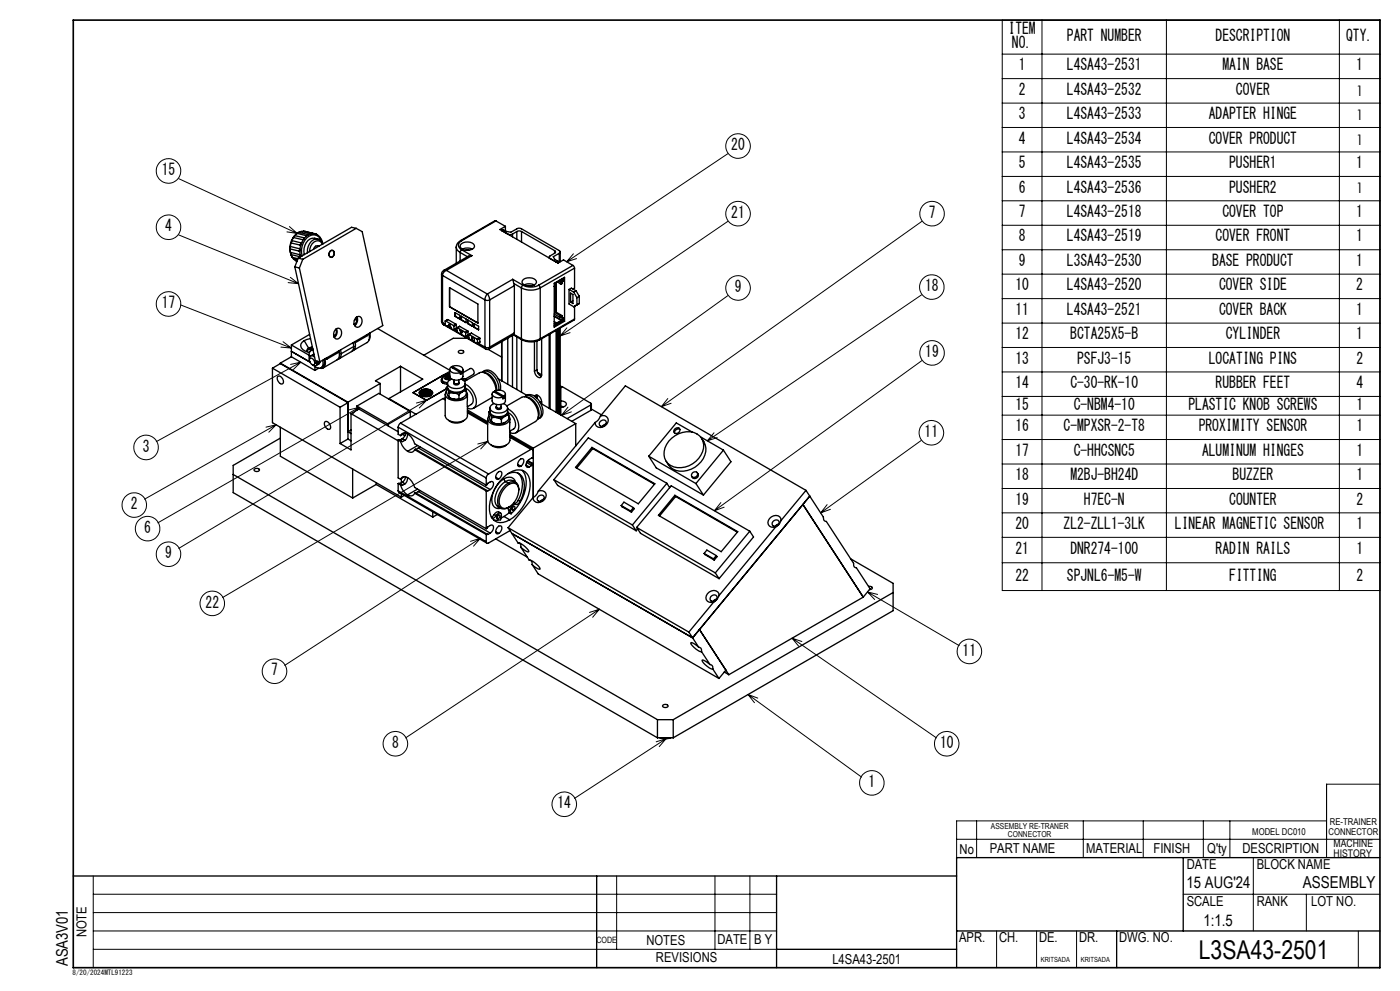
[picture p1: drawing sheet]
<svg xmlns="http://www.w3.org/2000/svg" width="420mm" height="297mm" viewBox="0 0 420 297" stroke-linecap="round" stroke-linejoin="round" font-family="sans-serif">
<g fill="none" stroke="#000" stroke-width=".3">
<path d="M300.7 6h113.3v171h-113.3zM300.7 16.2h113.3M312.6 6v171M349.9 6v171M401.8 6v171M300.7 23.6h113.3M300.7 30.9h113.3M300.7 38.2h113.3M53.6 53.5l35.6 16.5M218.3 46.1l-48.3 32.4M300.7 45.5h113.3M300.7 52.9h113.3"/>
<path d="M53.6 70.4l35.9 14.6M86.1 69.5l3.1 .5M86.8 67.9l2.4 2.1M172 76.1l-2 2.4M173 77.5l-3 1M218.3 66.4l-50.2 34.3M276.5 66.4l-78.1 55.5M300.7 60.2h113.3M300.7 67.5h113.3M300.7 74.9h113.3M54.2 91.4l33.2 12.9M86.4 84.7l3.1 .3"/>
<path d="M87.1 83.1l2.4 1.9M170.1 98.2l-2 2.5M171 99.7l-2.9 1M218.3 88.6l-49.8 35.9M276.5 88.4l-64.3 43.7M300.7 82.2h113.3M300.7 89.5h113.3M300.7 96.8h113.3M84.3 104l3.1 .3M84.9 102.4l2.5 1.9M90.2 108.5l-43.3 23.9M90.2 108.5l-2.2 2.2"/>
<path d="M90.2 108.5l-3 .7M128 120l-74.4 44.4M128 120l-2.2 2.3M128 120l-3.1 .8M200.3 119.4l-1.9 2.5M276.5 108.1l-62.2 45M300.7 104.1h113.3M300.7 111.5h113.3M300.7 118.8h113.3M82.8 127.3l-39.4 22.3M82.8 127.3l-2.2 2.2M82.8 127.3l-3 .7"/>
<path d="M107.7 122.1l-60.4 34.6M107.7 122.1l-2.1 2.2M107.7 122.1l-3 .7M146.3 132.3l-79.6 46.8M146.3 132.3l-2.1 2.2M146.3 132.3l-3 .8M170.4 122l-1.9 2.5M171.4 123.4l-2.9 1.1M201.3 120.9l-2.9 1M214.2 129.7l-2 2.4M215.2 131.2l-3 .9M276.4 132l-30.2 21.7"/>
<path d="M300.7 124.4h113.3M300.7 131.7h113.3M300.7 139.1h113.3M216.3 150.6l-2 2.5M217.2 152l-2.9 1.1M248.1 151.2l-1.9 2.5M249.1 152.6l-2.9 1.1M300.7 146.4h113.3M300.7 153.7h113.3M144.1 161.3l-58.7 38.1M144.1 161.3l-2 2.4M144.1 161.3l-3 .9"/>
<path d="M260.2 177.4l27.6 16.1M260.2 177.4l3.1 .7M260.2 177.4l2.2 2.3M300.7 161h113.3M300.7 168.7h113.3M179.8 182.6l-58.1 38.6M179.8 182.6l-2 2.4M179.8 182.6l-3 .9M237.6 191.3l43.4 29.9M237.6 191.3l3 1M237.6 191.3l2 2.4M224.4 208.1l34.1 24.8"/>
<path d="M224.4 208.1l2.9 1.1M224.4 208.1l1.9 2.5M199.8 221.4l-27.5 17.9M199.8 221.4l-2 2.4M199.8 221.4l-3 .9M414 235h-16v22M287 251.5h127M293 246v11M325 246v11M343 246v11M361 246v11M369 246v11"/>
<path d="M376 257v22M398 246h-111v11M28 268h205M28 279h205M28 273.5h205M28 262.5v27.5M185 262.5v22M214.5 262.5v22M225 262.5v22M299 279v11M311 279v11M323 279v11"/>
<path d="M355 268h59M391.9 268v11M407.5 279v11M28 284.5h205"/>
<circle cx="50.5" cy="51.2" r="3.7"/>
<circle cx="221.4" cy="43.8" r="3.7"/>
<circle cx="50.5" cy="68.1" r="3.7"/>
<circle cx="221.4" cy="64" r="3.7"/>
<circle cx="279.6" cy="64" r="3.7"/>
<circle cx="50.5" cy="91.1" r="3.7"/>
<circle cx="221.4" cy="86.3" r="3.7"/>
<circle cx="279.5" cy="86" r="3.7"/>
<circle cx="279.6" cy="105.8" r="3.7"/>
<circle cx="43.8" cy="134.1" r="3.7"/>
<circle cx="279.4" cy="129.7" r="3.7"/>
<circle cx="40.3" cy="151.4" r="3.7"/>
<circle cx="44.3" cy="158.4" r="3.7"/>
<circle cx="50.5" cy="166.1" r="3.7"/>
<circle cx="63.7" cy="180.8" r="3.7"/>
<circle cx="290.8" cy="195.2" r="3.7"/>
<circle cx="82.4" cy="201.2" r="3.7"/>
<circle cx="118.6" cy="222.9" r="3.7"/>
<circle cx="261.5" cy="234.6" r="3.7"/>
<circle cx="284" cy="222.9" r="3.7"/>
<circle cx="169.3" cy="241" r="3.7"/>
</g>
<g fill="none" stroke="#000" stroke-width=".4">
<path d="M87 74.3l.1 1.5M87.1 74.6v1l2.8 .7 .2 .4M87.1 74.6l2.6 .6M87.1 74v.6M87.2 76l.5 1.2M87.2 75.6l.1 .7M87.3 72.6l-.3 1.4M87.3 72.8l-.2 1.1 2.7 .6 .2 .4M87.3 72.8l2.7 .6 .3-.2M87.3 76.3l.4 .8M87.3 76.3l2.7 .6M87.6 72.1l-.3 .7"/>
<path d="M87.6 72.1l2.6 .7M87.6 77.1h.1M87.7 77.1l1.7 .4M87.9 77.2l.2 .4M88 71.2h.1M88.1 71l-.7 1.3M88.1 71.2l-.5 .9M88.1 71.2l2.6 .6 .4-.2M88.1 77.6l1 .6M88.1 77.6l1.2 .3M88.4 80l1.4 .3M88.4 80l6.2 28.1 1.4 .3"/>
<path d="M88.5 70.6l-.4 .6M88.5 70.6l2.6 .7M89 78.2l.2 .1M89.2 70l-.7 .6M89.2 70l2.6 .6 .5-.1M89.2 70h-.1M89.2 69.8l-1 1M89.5 77.4l1.3 .3M89.5 77.4l-1.1 2.6M89.7 69.6l.8-.2 3.1 .6M89.7 69.6l-.3 .4M89.7 69.6l2.7 .7"/>
<path d="M90 74.9v.1M90 75l.1 1.7M90 75l-.3 .2M90 75.1l-.3 .1M90.1 76.7h.1M90.1 76.7l-.1 .2M90.1 76.7l.1 .2M90.2 72.8h.1M90.2 72.8l.1 .3M90.2 72.8l.2 .2M90.3 73.2l-.3 1.7M90.3 73.1v.1"/>
<path d="M90.8 77.7l-1 2.6M91 69.3l-.3 .2M91 69.3l3.5 .8M91 69.3l2.7 .6M91.1 71.6l-.8 1.5M91.1 71.3l.1 .3M91.1 71.3l.1 .2M91.2 71.6h-.1M92.3 70.5l-1.1 1.1M92.3 70.5h.1M92.4 70.3v.2M93.6 70l-1.2 .5"/>
<path d="M93.6 70h.1M93.7 70h.1a2.55 2.55 0 0 1 2.2 1.1M93.7 69.9v.1M95.4 71.6a2.96 2.96 0 0 0-4.2 2.8l.1 1.9M95.7 73.8a1.17 1.17 0 0 0-1.6 .9M96 71.3h-.1M96.2 71.3l.6 1.7M96.6 72.5a2.66 2.66 0 0 0-2.4-2.1 2.66 2.66 0 0 0-2.7 1.5 5.6 5.6 0 0 0-.9 4.8M96.8 73.2a1.73 1.73 0 0 0-1.6-1.1 1.73 1.73 0 0 0-1.6 1l-.4 .7-.3 1.6M96.9 73.1a2.09 2.09 0 0 0-2-1.5 2.09 2.09 0 0 0-2 1.4 4.4 4.4 0 0 0-.7 2.8M99 75.4a.71 .71 0 0 1 .9-.3 .71 .71 0 0 1 .4 .9l-.1 .4a.8 .8 0 0 1-1.2 .6 .8 .8 0 0 1-.2-1.3zM99 75.3a.75 .75 0 0 1 1-.2 .75 .75 0 0 1 .3 .9 .83 .83 0 0 1-.6 1 .83 .83 0 0 1-1-.5z"/>
<path d="M106.9 68.4l-16.1 9.3M106.9 68.4l1.8 1 6.1 28.2-18.8 10.8M106.9 68.4l-1.4-.3-16 9.3M136.9 74a1.87 1.87 0 0 0 1.1 1.7M136.9 74v4.9M138 75.7l2.2 1.2M138 75.7v2.5M138.2 72.1a2.25 2.25 0 0 0-1.3 1.9M138.2 72.1h.3M138.4 73.1a2.92 2.92 0 0 1 3.9 .4 1.83 1.83 0 0 1-2.5 1.5 1.47 1.47 0 0 1-1.7-1.6zM138.5 72.1a1.43 1.43 0 0 0-1 1.4 1.43 1.43 0 0 0 1 1.4M138.5 74.9l-.5 .8"/>
<path d="M138.5 74.9l3.1 1.7M138.7 74.7l.3-.2a3.5 3.5 0 0 1 2.7 .2M139.7 75h1M141.6 76.6l-1.1 .2-7.4 4.3M141.6 76.6l-7.7 4.4M148.8 66.2h-.4l-10.2 5.9M148.8 66.2l-10.3 5.9M148.8 66.2l2.8 1.6M150.5 69.1h.1M150.5 69.1l.5-.3a2.68 2.68 0 0 0 2.2 .8l2-1.1 .9-.1 11.7 6.7a.43 .43 0 0 1 .3 .4 .43 .43 0 0 1-.3 .4M150.5 69.1l2 1.1h1.2M151.6 67.8v1.4"/>
<path d="M151.6 67.8l-1.6 1 17.4 10 1.7-.9 2.8 1.6M153.7 70.2v.8M155 69.4l.6-.2 .9 .2M155 69.4l-1.3 .8M155 69.4v2.3M156.5 69.4l9.9 5.7M156.5 69.4v3.1M164.7 77.1v.2M166.4 75.9l-1.4 .8a.43 .43 0 0 0-.3 .4 .43 .43 0 0 0 .3 .4l2 1M166.4 75.1a.43 .43 0 0 1 .3 .4 .43 .43 0 0 1-.3 .4M166.4 75.1v.8M167 78.5v.1"/>
<path d="M167.4 78.3v.5M167.8 75.9l-1.8 1 .4 .8 .9 .5-.3 .3M167.8 75.9v2.7M168.1 75.5v3M171.9 79.5l.5 .9M171.9 79.5l-10.3 6M89.8 80.3l6.2 28.1M100.5 98.9a1.02 1.02 0 0 1 1.2-.5 1.02 1.02 0 0 1 .7 .9 1.65 1.65 0 0 1-1.7 2.2 1.81 1.81 0 0 1-.2-2.6zM100.8 98.6a2.4 2.4 0 0 1-.6 2.4M100.9 98.5a2.09 2.09 0 0 1-.6 2.6M106.6 95.3a1.13 1.13 0 0 1 1.5-.3 1.13 1.13 0 0 1 .5 1.4 1.31 1.31 0 0 1-.6 1.5 1.31 1.31 0 0 1-1.6-.3 2.13 2.13 0 0 1 .2-2.3zM106.8 96.9l-.5 .3"/>
<path d="M106.9 95a2.45 2.45 0 0 1-.5 2.5M107.1 95a2.1 2.1 0 0 1-.7 2.6M107.1 95.6l-.8 .4M110.7 100a2.37 2.37 0 0 1-.6 2.7l-4.2 2.4M110.9 99.8a2.26 2.26 0 0 1-.2 2M113.3 98.5l21.6 12.4M132.5 96.3l.3 .7 .3 .3M132.5 82.1l.3 .4M132.5 96.3l.3 .4M132.5 82.1v14.2M132.8 96.7l.3 .6M132.8 82.5l12.7 7.4"/>
<path d="M132.8 82.5v14.2M132.8 96.7l.8 .5M133.1 97.3l12.6 7.3-.2-.6M133.1 81.1l-.4 .3-.2 .7M133.9 81l-.2 .1a1.7 1.7 0 0 0-.9 1.4M133.9 81l-.8 .1M133.9 81l12.3 7.1M134.3 95.8h.1M134.4 95.8l-.8 .4M134.4 95.8l2.4 1.4M134.4 97.7h.1M134.9 91.9h.1"/>
<path d="M134.9 86.2l8.5 4.9v5.7l-8.5-4.9zM134.9 97.1l.4 1.1-.9-.5zM136.1 97.6l-2.5-1.4v1.2l2.6 1.4M136.1 97.6l.1 .1M136.2 97.7v1.1M136.3 98.8l.8 .4M136.5 94.8h.1M136.5 93.7l1.4 .8v1.1l-1.4-.8zM136.8 97.2l.1 .1M136.8 97.2l-.7 .4M136.9 98.4l-.8 .5M136.9 97.3v1.1"/>
<path d="M136.9 98.4l-.7 .4M136.9 97.3l-.7 .4M137.2 98.2v1.3l2.4 1.4M137.2 98.2l2.4 1.4M137.9 97.8l-.8 .4M137.9 97.8l2.4 1.4M137.9 97.8l-.7 .4M138.4 95.9v-1.1l1.4 .8v1.1M138.4 95.9l1.4 .8M138.4 95.9h.1M138.4 94.8v1.1M139.6 99.6l.1 .2"/>
<path d="M139.7 99.8v1.1M140.3 96.9h.1M140.3 96.9l1.4 .9M140.3 95.9l1.4 .8v1.1l-1.4-.9zM140.3 99.2l.1 .2M140.3 99.2l-.7 .4M140.4 99.4v1.1M140.4 99.4l-.7 .4M141.5 99.9l-.8 .4M141.5 99.9l2.4 1.3M141.5 99.9l-.7 .4M142.2 98h.1"/>
<path d="M142.2 96.9l1.4 .9v1l-1.4-.8zM145.5 89.9l.7 .2 .7-.2M145.5 89.9v14.1M146.2 88.1l.6 1 .1 .8M146.2 88.1l-.6 1-.1 .8M146.9 89.9v14.1M153.8 83.7l.4 1.3M153.8 83.7l3.1 1.8M153.8 83.7l-7.6 4.4M154.2 85l.1 .6M154.2 85l2.2 1.3M154.3 99.8l-.1 .4"/>
<path d="M154.3 85.6l-7.4 4.3M154.3 85.6v14.2M154.3 99.8l-7.4 4.2M156.4 86.3a6.3 6.3 0 0 0 5.7 0M156.4 86.3v15.2M156.9 85.5a5.2 5.2 0 0 0 4.7 0M156.9 85.5l-.5 .8M157 83.7a2.99 2.99 0 0 1 3.9 .5 1.89 1.89 0 0 1-2.6 1.5 1.47 1.47 0 0 1-1.6-1.6zM157.3 85.4l.2-.1a3.5 3.5 0 0 1 2.8 .1M158.3 85.7h1M161.6 85.5l.5 .8M162.1 86.3v15.2"/>
<path d="M166.3 94.1l1.8 1.1M166.3 96.4l.5 .3M166.3 94.8l2.1 1.2M166.3 94.7l2 1.1M166.3 84.9l3.1-1.8v13.2l-3.1 1.8zM166.4 93.6l1.7 1M166.4 85.8v7.8M166.4 93.6h.4M166.6 85.6h.1M166.6 84.8v.8M166.6 85.6l-.3 .2M166.8 84.7v8.9"/>
<path d="M166.8 99v24.5M166.8 96.7l-.5 .3M166.9 93.6h-.1M166.9 84.7v8.9M166.9 93.6l1.7 1M167 98.9v24.7M167.2 84.5l.9 .6M167.4 98.7v25.2M167.8 84.2l.7 .4M167.8 98.5v25.6M168.1 98.3v25.9M168.1 84.3v.8"/>
<path d="M168.1 94.6v.6M168.1 85.1h.4M168.1 95.2h.4M168.1 94.6h.4M168.3 95.8l.1 .2M168.4 96l-1.5 .9-.1-.2M168.5 83.8l-1.9 1M168.5 83.8v1.3M168.5 94.6v.6M168.6 84.5l-.1 .6M168.6 94.6v.5M168.6 95.1l-.1 .1"/>
<path d="M168.6 95.1l.5 .3M168.6 94.6h-.1M168.8 83.5l-2.2 1.3M168.8 83.5v.8M168.8 83.5l-.3 .3M168.8 84.3l-.3 .3M169.1 95.4l-.8 .4M169.1 95.4l.1 .3M169.1 96.1l.3 .2M169.2 83.2v.9M169.2 95.7v.3l-2.9 1.7M169.2 84.1l-.4 .2"/>
<path d="M169.2 84.1l-.7 .5M169.2 95.7l-2.9 1.7M170.7 86.7l.7-.3 1.4 .8M170.7 86.7v4.4l1.4 .8M170.7 86.7l1.4 .9M171.2 87.8l.7 .5v2.7l-.7-.4zM171.9 90.2l-.7 .4M172.1 87.6l1 1.6M172.4 95.6l-.2 .3-10.3 5.9M172.4 80.4l-10.3 5.9M172.4 80.4v6l-.5 .2M172.4 91.8v3.8"/>
<path d="M172.4 95.6l-10.3 5.9M172.8 87.2l-.7 .4M172.8 87.2l1 1.6M173.1 89.2v2.2M173.1 91.4l-1 .5M173.8 88.8l-.7 .4M173.8 91l-.7 .4M173.8 88.8v2.2M173.8 91l-1.7 .9M81.7 110.3l20.3 11.8M81.7 110.3v16.4l38.7 22.3M83.2 113l.2-.3a1.52 1.52 0 0 1 1.4 2.3 1.61 1.61 0 0 1-1.6-2z"/>
<path d="M84.1 109l20.3 11.7-2.4 1.4M84.1 109l-2.4 1.3M84.1 108.8l20.3 11.7M84.1 108.8v.2M87.4 103.4l5.3 3M87.4 103.4v3.5M87.4 105.3l5.6 3.2M87.4 106.9l7.1 4.1M87.4 106.9l-3.3 1.9M91.3 102.1a1.63 1.63 0 0 0-1.1 1.7 1.63 1.63 0 0 0 1.4 1.4l1.3 .4M91.3 102.1l1.3 2.2M92.6 104.3l-.4 .4-.1 .7"/>
<path d="M92.6 104.7l-.5 .6M92.6 104.3v.4M92.8 107.9l.3-.6a1.37 1.37 0 0 1 1.3 1.5M92.8 107.9l.3 .8a.82 .82 0 0 0 1.3 .4v-.3M92.8 107.4v.5M92.9 100.2l-5.5 3.2M92.9 108.4v.1M93 108.4l-.1 .1M93.2 101.5l-1.9 .6M93.6 104.5l.2-.1-.8 .9M93.6 109.3l.4 .2M93.7 104l-1.1 .3"/>
<path d="M93.7 104.4l-1.1 .3M93.9 104.7l-.6 .4M93.9 104.9a1.6 1.6 0 0 0-1.1 2.5M94.2 106.1l-1 .6M94.4 107a.87 .87 0 0 0-1.5 0l-.1 .4M94.4 108.8h.8M94.5 109.9v1.1M95.1 108.2l.1 .6M95.2 108.8l-.4 .8-.8-.1M95.6 110.4l-1.1 .6M95.8 108.4l-.6 .4M96 108.4l-.4 .7-.8 .5"/>
<path d="M96.8 108a1.55 1.55 0 0 1-.4 2.2 1.55 1.55 0 0 1-2.2-.6l-.1-.1M97.3 107.7a1.79 1.79 0 0 1-1 2.5M97.4 107.6a1.74 1.74 0 0 1 .2 1.9 1.74 1.74 0 0 1-1.7 .9M100.1 100.5h.4M100.6 100.4l-.5 .3M101.7 105.2v.3M101.7 105.5l.1 1.1-.5 1.1-4.4 2.6M101.7 105.5l-3.7 2.2-.1-.4M102.2 104.9l.1 1.1M102.3 106l-.1 1-.8 .7M105.9 102.7l.2 1.2M106.1 103.9l-.2 .9-.5 .6-3.7 2.2"/>
<path d="M106.1 103.9l-3.8 2.1M106.5 102.4v.3M106.5 102.7l.1 .6a1.55 1.55 0 0 1-.9 1.9M110.2 100.3l.1 .3-3.8 2.1M114.1 114.9l-9.7 5.6M114.1 114.9v3.2M116.7 119.4l8.1 4.7M116.7 119.4v.2M120.2 109.8l6.6 3.8-10.1 5.8M120.2 109.8l-7.6 4.3 1.5 .8M120.2 109.8v7.6M126.2 117l.3 .3a.62 .62 0 0 0 0 .9"/>
<path d="M126.2 117a.8 .8 0 0 0 0 1.5l.3-.3M126.2 117.1l-.4 .7M126.2 117v.1M126.3 117.8l.2 .5M126.5 116.8l1-.2 1.5 .2-.3 .2h-1.8zM126.9 118.5l.7 .1 1.1-.1M126.9 118.5l-.4 .2a3.2 3.2 0 0 0 2.5 0M126.9 118.5l.9 .2 .9-.2M126.9 118.5l-.3 .2M126.9 118.5h.1M126.9 117.5l.4 .3M126.9 117.5v.5l.4-.2"/>
<path d="M126.9 117.5l-.1 .3M126.9 117.5h.1M127.3 117.3h1l-.4 .2zM127.3 117.8v.1M127.3 117.3h1M127.6 118h.3M127.6 118l-.3 .2h1l-.4-.2M127.6 118.1l-.3 .2M127.6 118v.1M127.9 118.1l.4 .2M127.9 118v.1M128.3 117.8v.1"/>
<path d="M128.7 117.5l-.4 .3M128.7 117.5v.6l-.4-.3M128.7 117.5l.1 .3M128.7 118.5l.3 .2M128.7 117.5h.1M128.7 118.5h.1M129.3 117.8l-.3 .5M129.4 117l-.4 .3a.57 .57 0 0 1 0 .9M129.4 117a.8 .8 0 0 1 0 1.5l-.4-.3M129.4 117.1l.4 .7M129.4 117v.1M132.5 114.2v.1"/>
<path d="M132.5 114.1l.4 .6 .4 .3M132.5 114.1v-.5a1.46 1.46 0 0 0 1.8 1.1M132.6 113.3l-.3 .5a1.53 1.53 0 0 0 1.9 1.3M132.6 114.4v.2M132.9 114.7v.1M132.9 119.4l.7 .1M132.9 119.4l-12.7 7.4M132.9 119.4l.7 .4M133.1 114.9h.1M133.6 118.2v6.4a2.57 2.57 0 0 0 2.7 1.9 3.2 3.2 0 0 0 3.9-1.9v-2.9M133.8 113.2l-.2 .1 .2 .2 1.4-.2M133.8 113.2v.2"/>
<path d="M133.9 113l-.1 .5M133.9 117.3a1.39 1.39 0 0 0 .8 2.3 4.1 4.1 0 0 0 5.5-1.2l-.3-1.1M133.9 116.2v1.2l.8 1.7M133.9 116.2l.4 .5M133.9 112.6l.2 .1M133.9 112.6l-.3 .2 .3 .2-.1 .2M133.9 112.6l.2 .4M134.1 112.7h.6M134.1 113h.6M134.1 112.7v.3M134.2 114.9a1.95 1.95 0 0 0 2 2.6 2.65 2.65 0 0 0 3.4-1.5M134.2 116.1l.1 .6"/>
<path d="M134.2 115.8l-.3 .4M134.3 116.7a2.27 2.27 0 0 0 1.9 1.1M134.3 116.7l.4 1.2M134.7 112.7l.2-.1-.2 .4M134.7 112.7v.3M134.7 119.1l1.5 .6M134.7 117.9v1.2M134.9 112.4l-.2-.1a1.59 1.59 0 0 0-2.1 1.3M134.9 110.7v2.1a2.28 2.28 0 0 0 4 0v-2.1M134.9 112l-1.9 .4M134.9 112.4h-.5a.88 .88 0 0 0-1.2 .9l1.2 .5 1-.3M134.9 111.3l-11 6.4 4.1 2.3 5.9-3.5"/>
<path d="M135 110.4l.3-.4 2.8 1.7a2.38 2.38 0 0 1-3.2-.9zM135 113.4l-.1-.4v.5M135.5 113.6a1.32 1.32 0 0 0-1.3 1.3 1.32 1.32 0 0 0 1.3 1.3 3.6 3.6 0 0 0 3.9-.8 1.25 1.25 0 0 0-1.1-1.8M135.7 109.8a2.38 2.38 0 0 1 3.2 .9l-.4 .7M135.7 109.8v.4M135.7 109.8l2.8 1.6M136.1 114.6a.8 .8 0 0 0 .8 .8 .8 .8 0 0 0 .8-.8M136.2 117.8l-1.5 .1M136.2 117.8l1.5 .5M136.2 113.9v.7a.84 .84 0 0 0 1.4 0v-.7M136.2 114.4a.71 .71 0 0 0 .7 .7 .71 .71 0 0 0 .7-.7M137.5 105.3a.87 .87 0 0 1 1-.4 .87 .87 0 0 1 .6 .8 .87 .87 0 0 1-.9 .3 .87 .87 0 0 1-.7-.7z"/>
<path d="M137.7 119.6l-1.5 .1M137.7 118.3v1.3M138.1 111.7v.5l.4-.2M138.1 111.8l.4 .2M138.4 100l.5-.6-.9-.5 .4 1.1M138.5 111.4v.6M138.6 113.4l.1 .4 .5-.4 .9 .5M138.8 117.4l-1.2 .4h-1.4M138.8 117.4l-1.1 .9M138.8 119.3l-1.2 .4h-1.4M138.8 119.3l-1.1 .3M138.9 111.7l2.2-1.2a1.15 1.15 0 0 1 1 1.7l-2.5 1.4"/>
<path d="M139.3 114.3l4.5-2.5a3.1 3.1 0 0 1 3.7 1.7 6 6 0 0 1 1.3 3.5M139.6 116.1l-.2 .8-.6 .5M139.6 116.1l.3 1M139.6 115.1a6.1 6.1 0 0 1 3.2 6.1 1.71 1.71 0 0 1-2.6 1.1M139.6 114.9v1.1M139.6 116.3a4 4 0 0 1 2.2 4.5l-1.6 1.1M139.7 100.9h-.1M139.9 117.1v1.2l-1.1 1M139.9 117.1l-1.1 .3M139.9 100.8l.8 .4M140.1 101.4h-4.1l-8.9 5.1M140.2 119.3v2.4"/>
<path d="M140.2 118.2v1.1M140.4 100.5h.1M140.4 100.5l-.7 .4M140.8 100.3l-.1 1.2 2.5 1.4M140.8 100.3l2.4 1.4M141.6 101l.7 .4v.9l-.7-.5zM141.6 101.8l.7 .5M143.2 101.7v.1M143.2 101.8v1.1M143.4 102.8l2.1 1.2M143.9 101.2v.2M143.9 101.2l-.7 .5"/>
<path d="M143.9 102.5l-.7 .5M143.9 101.4v1.1M143.9 101.4l-.7 .4M143.9 102.5l-.7 .4M144.7 111.5a2.45 2.45 0 0 1 3.4 1 5.6 5.6 0 0 1 1.5 4.4M144.9 111.4a2.5 2.5 0 0 1 3.7 .9 5.3 5.3 0 0 1 1.5 4.6M145.3 111.7a5 5 0 0 1 3.7 5.3M145.5 104l.5 .2 .9-.2M145.7 104.6h1M146.4 104.7l4.1 2.3M146.9 104l-.2 .6M147.6 118.1v2.1a2.35 2.35 0 0 0 4 .1v-2.2"/>
<path d="M147.6 119.1l-5.5 3.3M148 117.4l2.8 1.6a2.38 2.38 0 0 1-3.2-.9zM148.4 117.2a2.38 2.38 0 0 1 3.2 .8l-.4 .8M148.4 117.2l2.8 1.6M148.4 117.2v.4M149.5 113.5l8.6 5M150.5 102.4v11.7M150.8 119v.5l.4-.2M150.8 119.1l.4 .2M151.2 118.8v.5M152.3 101.3v13.9M153.7 100.5v15.5"/>
<path d="M154 100.4l2.6 1.4M154.1 100.4l-7.4 4.2M154.2 100.2l-.1 .1M154.2 100.2l2.2 1.3M155 101v15.7M156.4 101.5a6.3 6.3 0 0 0 5.7 0M156.4 101.5l.2 .3M156.5 101.8v15.7M156.6 101.8l.4 .2a5.9 5.9 0 0 0 4.9-.2M157.4 118.9a1.84 1.84 0 0 1 2.7 .4 5.7 5.7 0 0 1 2.1 5.5l-.9 .8M157.7 118.7a2.57 2.57 0 0 1 3.6 .9 4.8 4.8 0 0 1 1.1 5.4l-.8 .5M158 119a4.9 4.9 0 0 1 3.5 6.1"/>
<path d="M160.3 102.4v8.8M160.4 118.8l.3-.4a2 2 0 0 1 1.8 2.6M161.1 110.8a2.13 2.13 0 0 0 1.3 2M161.1 119.2v.2M161.1 110.8l-.8 .4M161.1 102.2v8.6M161.1 118.7v.6M161.1 118.7l-.4 .3M161.1 118.4v.3M161.3 111.6l1.2 .7M162.1 101.5l-.2 .3M162.5 101.5v11l-.3 .6a1.79 1.79 0 0 1-1.9-1.9"/>
<path d="M164.7 100.2v22.1M165 100v22.5M168.1 115.7l.1 .5M168.2 115.8l.5 .1 8.5 4.9 .2 .3-.2 .3M168.2 116.2v8.2M168.2 116.2l-.1 .1M84.1 131.3l-14.1 8.2v8.1l127.2 73.5M84.1 128.1v8.6l21.7 12.6M97.6 126.3a1.55 1.55 0 0 1 1.3 2.4 1.55 1.55 0 0 1-1.3-2.4zM102 122.1v10.8M104.4 131.6l-2.4 1.3M104.4 120.5v11.1"/>
<path d="M104.4 131.6l.9 .5M105.3 124l2.4-1.4 11.8 6.8M105.3 124l14.2 8.1M105.3 124v10.8l-3.3-1.9M105.3 128.9l-.9 .5 .9 .6M107.1 121.7l6.6-3.8 9.4 5.4M107.1 121.7l9.4 5.4M107.1 121.7v1.2M116.5 127.1v.6M119.5 128l26.4 15.3M119.5 128v2.2l.7 .4M119.5 131.9v11.3l.7 .4"/>
<path d="M119.5 131.9l.7 .4M119.5 131.9l.2-.1 .7 .4M120.2 126.8l-.5 .5-.2 .7M120.2 126.8l26.4 15.3M120.2 132.3a5.2 5.2 0 0 0 2.1 3M120.4 132.2l-.2 .1M120.7 131.5l.8 .4M120.7 131.5l-.8 .4M120.7 130.1l.8 .5M120.8 130.1l-.6 .5M121 130l-.1 .3M121.3 129.8l-.5 .3"/>
<path d="M121.5 131.9l-.7 .5-.4-.2M121.7 129.8a2.16 2.16 0 0 1-1 1.7M122.3 130.1a5 5 0 0 1 2.1 2.9l21.5 12.4M122.3 130.1a1.33 1.33 0 0 0-2.1 .5M122.3 130.1l-.2 1-.6 .8M123.1 123.3l-6.6 3.8M123.1 123.3v1.8M124.4 134.8a1.31 1.31 0 0 1-2.1 .5M124.4 134.8l21.5 12.3M124.4 134.8l.2-.2 21.5 12.4M125.3 133.5l-3 1.8M125.5 134.3l21.6 12.4"/>
<path d="M125.5 134.3l-.7 .4M126 133.9l-.5 .4M134.6 126a3.7 3.7 0 0 0 4.6 0M140.2 123.4l6.1 3.5M140.2 122.9l6.1 3.5M140.2 123.7l6.1 3.5M146.3 125.5v6.5a2.5 2.5 0 0 0 2.7 1.8 3.3 3.3 0 0 0 4-1.8v-2.9M146.6 124.7a1.42 1.42 0 0 0 .8 2.3 4.7 4.7 0 0 0 5.3-.8 1.15 1.15 0 0 0-.1-1.5M146.6 123.5v1.2l.4 1.2 .5 .6M146.6 123.5l.4 .5M146.9 123.3l-.3 .2M147 122.3v1.1a2.29 2.29 0 0 0 2.7 1.5 2.14 2.14 0 0 0 2.6-2.6"/>
<path d="M147 123.5v.5M147 124a2.69 2.69 0 0 0 1.9 1.1M147 124l.5 1.2M147.3 133.3a3.6 3.6 0 0 0 4.6 0M147.5 126.5l1.4 .5M147.5 126.4l1.4 .6M147.5 125.2v1.3M148.2 121a1.31 1.31 0 0 0-1.2 1.3 1.31 1.31 0 0 0 1.2 1.3 3.7 3.7 0 0 0 4-.8 1.31 1.31 0 0 0-1.1-1.8M148.8 122a.8 .8 0 0 0 .8 .7 .8 .8 0 0 0 .8-.7M148.9 125.1l-1.4 .1M148.9 125.1l1.5 .6M148.9 121.2v.8a.77 .77 0 0 0 .7 .4 .77 .77 0 0 0 .7-.4v-.8"/>
<path d="M148.9 121.8a.71 .71 0 0 0 .7 .6 .71 .71 0 0 0 .7-.6M150.4 126.9l-1.5 .1M150.4 125.7v1.2M151.5 124.7l-1.2 .4h-1.4M151.5 124.7l-1.1 1M151.5 126.6l-1.2 .4h-1.4M151.5 126.6l-1.1 .3M152.1 121.6l4.4-2.5a3.3 3.3 0 0 1 3.8 1.8 5.1 5.1 0 0 1 .9 4.9l-.5 .5-5.9 3.4M152.3 123.4l.3 1M152.3 123.5l-.2 .7-.6 .5M152.3 122.5a6.1 6.1 0 0 1 3.2 6.1 1.68 1.68 0 0 1-2.5 1M152.4 123.6a3.9 3.9 0 0 1 2.1 4.6l-1.5 1"/>
<path d="M152.6 124.4v1.3l-1.1 .9M152.6 124.4l-1.1 .3M152.9 126.6v2.5M153 125.5v1.1M153 130.7l6.8 4M153 130.2l7 4.1M153 131.1l6.3 3.6M155.3 139.2l.9 .5M155.9 137.9l.3-.4h.7a1.53 1.53 0 0 1-1.3 2.3 1.32 1.32 0 0 1 .3-1.9zM157.8 139.4l1 .5M158 138.6l1.5 .9M158.2 138.2l1.6 .9"/>
<path d="M158.4 138l1.6 1-.2 .1M159.3 134.7a.43 .43 0 0 1 .5-.1 .43 .43 0 0 1 .2 .5M159.3 134.7l-12.7 7.4M159.5 139.5l-.7 .4M159.8 139.1l-.3 .4M160 137.2a2.03 2.03 0 0 0-1.9 2.8l.7-.1M160 134.3v14.7M162 120.5l.5 .2M162.2 120.9l10.5 6.1M168.2 120.2a1.2 1.2 0 0 1 1.6 1.3l-.4 .3-1.2 .3M168.2 121.8l.9 .1M172.7 127l-12.7 7.3"/>
<path d="M172.7 127v6.6M177.2 121.4l-7.1 4M177.2 121.4v1.6M177.2 123l-5.6 3.3M177.4 121.1v1.6l-.2 .3M177.4 122.6l3 1.7M177.6 134.1l18.9 10.9-5 6-18.9-10.9zM177.6 134.1l.2 .3M177.8 134.4l18.5 10.7M177.8 134.4l-4.8 5.9M178.5 126.6l-17 20.6M180 126.4a.95 .95 0 0 1 1.2-.5 .95 .95 0 0 1 .6 1 .98 .98 0 0 1-1.3 .9 .98 .98 0 0 1-.5-1.4z"/>
<path d="M180.1 124.7a1.63 1.63 0 0 1 2.3 .8 1.63 1.63 0 0 1-1 2.2 1.66 1.66 0 0 1-1.8 .4 1.66 1.66 0 0 1-1.1-1.5M180.1 124.7v.1a3.1 3.1 0 0 1-1.6 1.8M180.1 124.7l7.5-9.1 54.2 31.4M181.5 127.4l-.5 .3M181.8 127.1l-.6 .2-.5 .5M194.6 136.7l14.2 8.2M194.6 136.7l2.3 3.5 14.1 8.2M200.7 132.2a7.1 7.1 0 0 1 8.4-2.2 4.7 4.7 0 0 1 .5 7.4 6.7 6.7 0 0 1-9.2 1.6 4.9 4.9 0 0 1 .3-6.8zM202.4 128.7a.89 .89 0 0 1 1.5-.2 .89 .89 0 0 1-.8 1.4 .74 .74 0 0 1-.9-.3 .74 .74 0 0 1 .2-.9zM204 128.7a1.11 1.11 0 0 0-1.6 1M207.7 129.5l-4.8-2.8-8.3 10M210.2 130.9l6.8 4"/>
<path d="M210.5 131.3a5.3 5.3 0 0 1-1.1 8 6.4 6.4 0 0 1-8.3 .7l-1.3-1.7M217 134.9l2.3 3.5-8.3 10M217 134.9l-8.2 10M70 142.2l127.2 73.5M76.3 140.6a.84 .84 0 0 1 .8-.3 .84 .84 0 0 1 .7 .7 .83 .83 0 0 1-.9 .3 .83 .83 0 0 1-.6-.7zM105.8 140.5v8.8M112.9 144.6v.6M112.9 145.2l16.9 9.8M112.9 145.2l-7.1 4.1M119.5 147.1l.2 .4 26.3 15.3M119.5 145v2.1M119.5 147.1l26.4 15.2"/>
<path d="M119.5 145l.7 .4M119.5 145l.2-.2 .7 .4M120.2 143.6a1.41 1.41 0 0 1 2.4-.2l1 1 .8 1.7 21.5 12.4M120.2 145.4a4.9 4.9 0 0 0 2.1 2.9M120.4 143.5v1.2M120.4 148v1M120.4 145.2l-.2 .2M120.4 143.5l-.2 .1M120.7 144.5l.8 .5M120.7 144.5l-.8 .5M121.3 142.8l-.9 .7M121.3 148.5l-.9 .5"/>
<path d="M121.5 145l-.7 .4-.4-.2M121.7 142.9a2.16 2.16 0 0 1-1 1.6M122.3 143.1l-.2 1.1-.6 .8M124.4 147.8a1.31 1.31 0 0 1-2.1 .5M124.4 147.8l21.5 12.4M124.4 147.8l.2-.1 21.5 12.4M125.3 146.6l-3 1.7M125.5 147.3l21.6 12.5M125.5 147.3l-.7 .4M126 147l-.5 .3M129.8 153.4v1.6M131.2 154.2l-1.4 .8"/>
<path d="M145.9 158.5l.2-.2a1.68 1.68 0 0 1 1.7-.9 1.68 1.68 0 0 1-.7 2.4M145.9 145.4l.2-.1a1.68 1.68 0 0 1 1.7-.9 1.68 1.68 0 0 1-.7 2.3M145.9 143.3v2.1M145.9 147.1v11.4M146.1 147l-.2 .1M146.6 142.1l-.6 .5-.1 .7M147.1 159.8l-.8 .4-.2-.1M147.1 146.7l-.8 .4-.2-.1M148.3 154.2l-.9 .8M148.3 154.2l.5 .3M148.7 143l.9 .5M148.7 159.3l.9 .6"/>
<path d="M148.8 154.5l.6-.6a.63 .63 0 0 1 .9-.1 .63 .63 0 0 1 .1 .9l-.2 1.1-1 .2-1.1-.2M148.8 154.5l-.5 .6-.7 .2M149 155.2l.5 .3M149.3 141.7l.3-.3 .7-.1a1.53 1.53 0 0 1-1.3 2.3 1.32 1.32 0 0 1 .3-1.9zM149.3 158l.3-.3 .7-.1a1.55 1.55 0 0 1-1.3 2.3 1.32 1.32 0 0 1 .3-1.9zM149.3 154.5l.4-.2a.62 .62 0 0 1 .1 .8 .62 .62 0 0 1-.8 .3zM149.4 154.4l-.4 .6M149.4 151.9h.1M150.2 153.8l-.6-.4h-.5l-.8 .8M151 143.2a5.6 5.6 0 0 1 6.4-1.9 5.5 5.5 0 0 1 1.5 5.7 12.3 12.3 0 0 1-7.9 9.6 3.4 3.4 0 0 1-4.2-3.8 13.4 13.4 0 0 1 4.2-9.6zM151.2 154.8l-.9 .4M151.2 154.8l1.7 1"/>
<path d="M151.2 143.5l.5 .8M151.2 143.5a7.7 7.7 0 0 0-3.6 7.2 1.93 1.93 0 0 0 2.6 1.6l-.8-.4M151.2 143.5a2.09 2.09 0 0 1 3.5 1.1 2.36 2.36 0 0 0-3-.3M151.7 144.3l.8 .5M151.7 144.3a6.5 6.5 0 0 0-3 6.7l.7 .9M152.4 142a3.3 3.3 0 0 1 3.6 .1 3.3 3.3 0 0 1 1.3 3.3 10.8 10.8 0 0 1-1.3 4.8M152.4 158.1l1.2 1.8M152.4 158.1l54.3 31.3M152.5 144.8a6.4 6.4 0 0 0-3 6.7 2.02 2.02 0 0 0 3.2 .5M152.5 144.8l.2 .4M152.5 144.8a1.99 1.99 0 0 1 2.3-.1 1.99 1.99 0 0 1 .8 2.2M152.5 152.8l.3 .9"/>
<path d="M152.5 152.8l.6 .3M152.6 152l-.1 .8M152.7 145.2a6.1 6.1 0 0 0-2.8 6.2 1.71 1.71 0 0 0 2.8 .6M152.7 145.2a1.88 1.88 0 0 1 2.3-.1 1.88 1.88 0 0 1 .6 2.2 6.4 6.4 0 0 1-2.9 4.7M152.8 153.7l-1.6 1.1M152.8 153.7l.5 .3M153 159l-6.4 3.7a.43 .43 0 0 1-.5 .1 .43 .43 0 0 1-.2-.5M153.1 153.1l.2 .9M153.5 152.6l.5 .3M153.6 159.9l54.2 31.3M153.6 159.9l1.8 2.8M153.8 151.9l.4-.2a.64 .64 0 0 1 .1 .8 .64 .64 0 0 1-.7 .3z"/>
<path d="M153.9 151.8l-.4 .7M154.1 150.8h.1M154.1 150.8l.6 .4M154.7 151.2a1.62 1.62 0 0 0-1.6 1.9M155.4 141.8a4.4 4.4 0 0 1 1.2 4.5l-.6 2.4-.5 1.2M155.5 149.9a1.25 1.25 0 0 1-1.4 .9M155.5 149.9l.5 .3M156 150.2a1.24 1.24 0 0 1-1.3 1M156.6 140.9a6.1 6.1 0 0 1 1 5.8 14.8 14.8 0 0 1-4.3 7.3M159.9 149.1l-7.5 9M161.4 148.9a.98 .98 0 0 1 1.8-.2 .98 .98 0 0 1-.9 1.5 .82 .82 0 0 1-1-.3 .82 .82 0 0 1 .1-1zM161.5 147.2a1.57 1.57 0 0 1 2.1 .4 1.57 1.57 0 0 1-.2 2.1 1.85 1.85 0 0 1-2 .9 1.85 1.85 0 0 1-1.5-1.5"/>
<path d="M161.5 147.2v.1a3.1 3.1 0 0 1-1.6 1.8M162.9 149.9l-.4 .3M163.2 149.6l-1.1 .7M166.2 143.8l1.1 1.7 23.6 13.6M166.2 143.8l23.5 13.5M166.2 143.8l10.3-12.6 23.6 13.6M186.4 151.5l.8-1 2.8 1.6M186.4 151.5l.2 .4 2.8 1.6M186.4 151.5l2.8 1.6M189.2 153.1l.2 .4M189.7 157.3l1.2 1.8M190 152.1l.3 .4-.9 1"/>
<path d="M190 152.1l-.8 1M191 158.1l1.2 1.7 23.5 13.6M191 158.1l23.6 13.6M191 158.1l10.4-12.5 23.5 13.6M191.3 158.5l-.4 .6M200.1 144.8l-10.4 12.5M200.1 144.8l.8 1.4M202.5 148.4l18.8 10.9-4.9 6-18.9-10.9zM202.5 148.4l.2 .4M202.7 148.8l18.5 10.7M202.7 148.8l-4.9 5.9M207.6 141.8a.87 .87 0 0 1 1.6-.1 .87 .87 0 0 1-.8 1.3 .72 .72 0 0 1-.9-.2 .72 .72 0 0 1 .1-1z"/>
<path d="M208.8 144.9l2.2 3.5M209.2 141.7a1.03 1.03 0 0 1-.2 1.6 1.03 1.03 0 0 1-1.5-.5M224.9 159.2l-10.3 12.5M224.9 159.2l1.2 1.7-10.4 12.5M231.9 156.3a.95 .95 0 0 1 1.1-.5 .95 .95 0 0 1 .7 1.1 1.01 1.01 0 0 1-1.1 .9 1.01 1.01 0 0 1-.9-1.1zM232.7 157.9l-17 20.6M233.4 157.3l-.5 .4M233.6 157.1l-1 .6M234.3 156v.1a2.85 2.85 0 0 1-1.6 1.8M234.3 156a1.68 1.68 0 0 0-1.1-1.5 1.68 1.68 0 0 0-1.8 .4 1.64 1.64 0 0 0-1 2.2 1.64 1.64 0 0 0 2.3 .8M240.9 151.2l2-2.5-35.1 42.5M240.9 151.2l-31.1 37.5"/>
<path d="M240.9 151.2l18.1 27.8M241.8 147l5.2 8 .3 1 .6 .3 8.2 12.5 .2 1.1 .6 .3 4.1 6.3-2 2.5M241.8 147l-7.5 9M145.9 160.2v2.1M146.1 160.1l-.2 .1M148.7 161.5l9.5 5.5M155.4 162.7a4.6 4.6 0 0 1 3.2 2.7l-.7-.2-1.7-1.2M155.4 162.7l.6 .2 .2 1.1M156.2 164l2.6 3.9M158.8 167.9a4.8 4.8 0 0 1 3.2 2.7l-.7-.1-1.6-1.3M158.8 167.9l.6 .2 .3 1.1M159.7 169.2l1.8 2.8 54.2 31.3"/>
<path d="M211.2 165.9l.3 .3 2.8 1.6M211.2 165.9l.9-1.1 2.8 1.7M211.2 165.9l2.9 1.6M213.3 178.8a1.01 1.01 0 0 1 1.7-.1 1.01 1.01 0 0 1-.9 1.5 .84 .84 0 0 1-1-.3 .84 .84 0 0 1 .2-1.1zM214.1 167.5l.2 .3M214.6 171.7l1.1 1.7M214.8 179.8l-.5 .3M214.9 166.5l.2 .3-.8 1M214.9 166.5l-.8 1M215 179.5l-1.1 .7M215.7 178.5v.1a3.1 3.1 0 0 1-1.6 1.8M215.7 178.5a1.71 1.71 0 0 0-1.1-1.5 1.71 1.71 0 0 0-1.8 .4 1.63 1.63 0 0 0-1 1.8 1.63 1.63 0 0 0 1.6 1.3l.7-.1"/>
<path d="M255.2 167.5l12.7 7.3v8.2l-65.9 38.1M259 179l-40.3 23.2M260.6 175.8l.9 .1 .2 .3-.2 .4-.7 .1M267.9 177.6l-65.9 38.1M206.7 189.4l1.1 1.8M207.8 191.2l1.8 2.8M209.6 194l.7 .2 .2 1.1M209.6 194l-1.7-1.2-.6-.2a4.7 4.7 0 0 0 3.2 2.7M209.8 188.7l8.9 13.5M209.8 188.7l-2 2.5M210.5 195.3l2.5 3.9M213 199.2l.6 .3 .3 1"/>
<path d="M213 199.2l-1.7-1.2-.6-.2a4.4 4.4 0 0 0 3.2 2.7M214.1 180.4l-7.4 9M197.2 215.7h4.8M197.2 215.7v5.4M198.8 211.4a.85 .85 0 0 1 .9-.3 .85 .85 0 0 1 .7 .7 .88 .88 0 0 1-.9 .3 .88 .88 0 0 1-.7-.7zM202 215.7v5.4M213.9 200.5l1.8 2.8M217.3 201.4l1.4 .8M217.8 200.8l-2.1 2.5M197.2 221.1h4.8M197.9 221.1l.4 .1a4.9 4.9 0 0 0 3-.1M199.1 221.1h1"/>
<path d="M355 257v22M414 257h-127v33M22 262.5h265M179 262.5v27.5M233 262.5v27.5M287 279h127M335 279v11M233 284.5h54"/>
</g>
<path d="M22 6h392v284h-392z" fill="none" stroke="#000" stroke-width=".5"/>
<text font-size="7.8" x="359.7" y="287.5">L3SA43-2501</text>
<text font-size="4.9" x="390.8" y="266.1">ASSEMBLY</text>
<g font-size="4.8">
<text x="302.6" y="10.3">ITEM</text>
<text x="303.6" y="14.4">NO.</text>
<text x="320.1" y="12.3">PART NUMBER</text>
<text x="364.7" y="12.3">DESCRIPTION</text>
<text x="403.8" y="12.3">QTY.</text>
<text x="305.6" y="21.1">1</text>
<text x="320.1" y="21.1">L4SA43-2531</text>
<text x="366.7" y="21.1">MAIN BASE</text>
<text x="406.9" y="21.1">1</text>
<text x="305.6" y="28.4">2</text>
<text x="320.1" y="28.4">L4SA43-2532</text>
<text x="370.8" y="28.4">COVER</text>
<text x="305.6" y="35.7">3</text>
<text x="320.1" y="35.7">L4SA43-2533</text>
<text x="362.6" y="35.7">ADAPTER HINGE</text>
<text x="219.4" y="45">20</text>
<text x="305.6" y="43.1">4</text>
<text x="320.1" y="43.1">L4SA43-2534</text>
<text x="362.6" y="43.1">COVER PRODUCT</text>
<text x="48.5" y="52.5">15</text>
<text x="305.6" y="50.4">5</text>
<text x="320.1" y="50.4">L4SA43-2535</text>
<text x="368.8" y="50.4">PUSHER1</text>
<text x="406.9" y="50.4">1</text>
<text x="305.6" y="57.7">6</text>
<text x="320.1" y="57.7">L4SA43-2536</text>
<text x="368.8" y="57.7">PUSHER2</text>
<text x="219.4" y="65.3">21</text>
<text x="278.6" y="65.3">7</text>
<text x="305.6" y="65">7</text>
<text x="320.1" y="65">L4SA43-2518</text>
<text x="366.7" y="65">COVER TOP</text>
<text x="406.9" y="65">1</text>
<text x="49.5" y="69.3">4</text>
<text x="305.6" y="72.4">8</text>
<text x="320.1" y="72.4">L4SA43-2519</text>
<text x="364.7" y="72.4">COVER FRONT</text>
<text x="406.9" y="72.4">1</text>
<text x="305.6" y="79.7">9</text>
<text x="320.1" y="79.7">L3SA43-2530</text>
<text x="363.7" y="79.7">BASE PRODUCT</text>
<text x="406.9" y="79.7">1</text>
<text x="220.4" y="87.5">9</text>
<text x="277.5" y="87.3">18</text>
<text x="304.6" y="87">10</text>
<text x="320.1" y="87">L4SA43-2520</text>
<text x="365.7" y="87">COVER SIDE</text>
<text x="406.9" y="87">2</text>
<text x="48.5" y="92.3">17</text>
<text x="304.6" y="94.4">11</text>
<text x="320.1" y="94.4">L4SA43-2521</text>
<text x="365.7" y="94.4">COVER BACK</text>
<text x="406.9" y="94.4">1</text>
<text x="304.6" y="101.7">12</text>
<text x="321.1" y="101.7">BCTA25X5-B</text>
<text x="367.7" y="101.7">CYLINDER</text>
<text x="406.9" y="101.7">1</text>
<text x="277.6" y="107">19</text>
<text x="304.6" y="109">13</text>
<text x="323.1" y="109">PSFJ3-15</text>
<text x="362.7" y="109">LOCATING PINS</text>
<text x="406.9" y="109">2</text>
<text x="304.6" y="116.3">14</text>
<text x="321.1" y="116.3">C-30-RK-10</text>
<text x="364.7" y="116.3">RUBBER FEET</text>
<text x="406.9" y="116.3">4</text>
<text x="304.6" y="122.8">15</text>
<text x="322.1" y="122.8">C-NBM4-10</text>
<text x="356.5" y="122.8">PLASTIC KNOB SCREWS</text>
<text x="406.9" y="122.8">1</text>
<text x="277.4" y="130.9">11</text>
<text x="304.6" y="129.3">16</text>
<text x="319.1" y="129.3">C-MPXSR-2-T8</text>
<text x="359.6" y="129.3">PROXIMITY SENSOR</text>
<text x="406.9" y="129.3">1</text>
<text x="42.8" y="135.3">3</text>
<text x="304.6" y="136.6">17</text>
<text x="322.1" y="136.6">C-HHCSNC5</text>
<text x="360.6" y="136.6">ALUMINUM HINGES</text>
<text x="406.9" y="136.6">1</text>
<text x="304.6" y="143.9">18</text>
<text x="321.1" y="143.9">M2BJ-BH24D</text>
<text x="369.8" y="143.9">BUZZER</text>
<text x="406.9" y="143.9">1</text>
<text x="39.3" y="152.6">2</text>
<text x="304.6" y="151.2">19</text>
<text x="325.2" y="151.2">H7EC-N</text>
<text x="368.8" y="151.2">COUNTER</text>
<text x="406.9" y="151.2">2</text>
<text x="43.3" y="159.7">6</text>
<text x="304.6" y="158.6">20</text>
<text x="319.1" y="158.6">ZL2-ZLL1-3LK</text>
<text x="352.5" y="158.6">LINEAR MAGNETIC SENSOR</text>
<text x="406.9" y="158.6">1</text>
<text x="49.5" y="167.3">9</text>
<text x="304.6" y="166.1">21</text>
<text x="321.1" y="166.1">DNR274-100</text>
<text x="364.7" y="166.1">RADIN RAILS</text>
<text x="406.9" y="166.1">1</text>
<text x="304.6" y="174">22</text>
<text x="320.1" y="174">SPJNL6-M5-W</text>
<text x="368.8" y="174">FITTING</text>
<text x="406.9" y="174">2</text>
<text x="61.7" y="182.1">22</text>
<text x="288.8" y="196.5">11</text>
<text x="81.3" y="202.4">7</text>
<text x="117.6" y="224.1">8</text>
<text x="282" y="224.1">10</text>
<text x="260.5" y="235.9">1</text>
<text x="167.3" y="242.3">14</text>
<text x="356" y="266.1">15 AUG'24</text>
<text x="361.1" y="277.5">1:1.5</text>
<text x="20.4" y="289.6" transform="rotate(-90 20.4 289.6)">ASA3V01</text>
</g>
<g font-size="4.4">
<text x="406.7" y="28.7">1</text>
<text x="406.7" y="36">1</text>
<text x="406.7" y="43.3">1</text>
<text x="406.7" y="58">1</text>
</g>
<g font-size="4.1">
<text x="287.9" y="255.8">No</text>
<text x="296.9" y="255.7">PART NAME</text>
<text x="325.8" y="255.5">MATERIAL</text>
<text x="346" y="255.5">FINISH</text>
<text x="362.2" y="255.5">Q'ty</text>
<text x="372.7" y="255.5">DESCRIPTION</text>
<text x="356" y="260.4">DATE</text>
<text x="377" y="260.4">BLOCK NAME</text>
<text x="356" y="271.4">SCALE</text>
<text x="377" y="271.4">RANK</text>
<text x="393.4" y="271.4">LOT NO.</text>
<text x="25.9" y="281" transform="rotate(-90 25.9 281)">NOTE</text>
<text x="193.9" y="283.2">NOTES</text>
<text x="215.2" y="282.9">DATE</text>
<text x="226.3" y="282.9">B Y</text>
<text x="287.7" y="282.4">APR.</text>
<text x="299.7" y="282.4">CH.</text>
<text x="311.7" y="282.4">DE.</text>
<text x="323.7" y="282.4">DR.</text>
<text x="335.7" y="282.4">DWG. NO.</text>
<text x="196.8" y="288.4">REVISIONS</text>
<text x="249.7" y="289">L4SA43-2501</text>
</g>
<g font-size="3.2">
<text x="400" y="253.9">MACHINE</text>
<text x="400" y="256.8">HISTORY</text>
</g>
<g font-size="2.8">
<text x="375.7" y="250.2">MODEL DC010</text>
<text x="398.6" y="250.2">CONNECTOR</text>
<text x="398.9" y="247.4">RE-TRAINER</text>
</g>
<text font-size="2.6" x="178.9" y="282.6">CODE</text>
<g font-size="2.5">
<text x="297.3" y="248.3">ASSEMBLY RE-TRANER</text>
<text x="302.4" y="250.8">CONNECTOR</text>
</g>
<g font-size="2.1">
<text x="21.8" y="292.1">8/20/2024MTL91223</text>
<text x="312.3" y="288.3">KRITSADA</text>
<text x="324.3" y="288.3">KRITSADA</text>
</g>
</svg>
